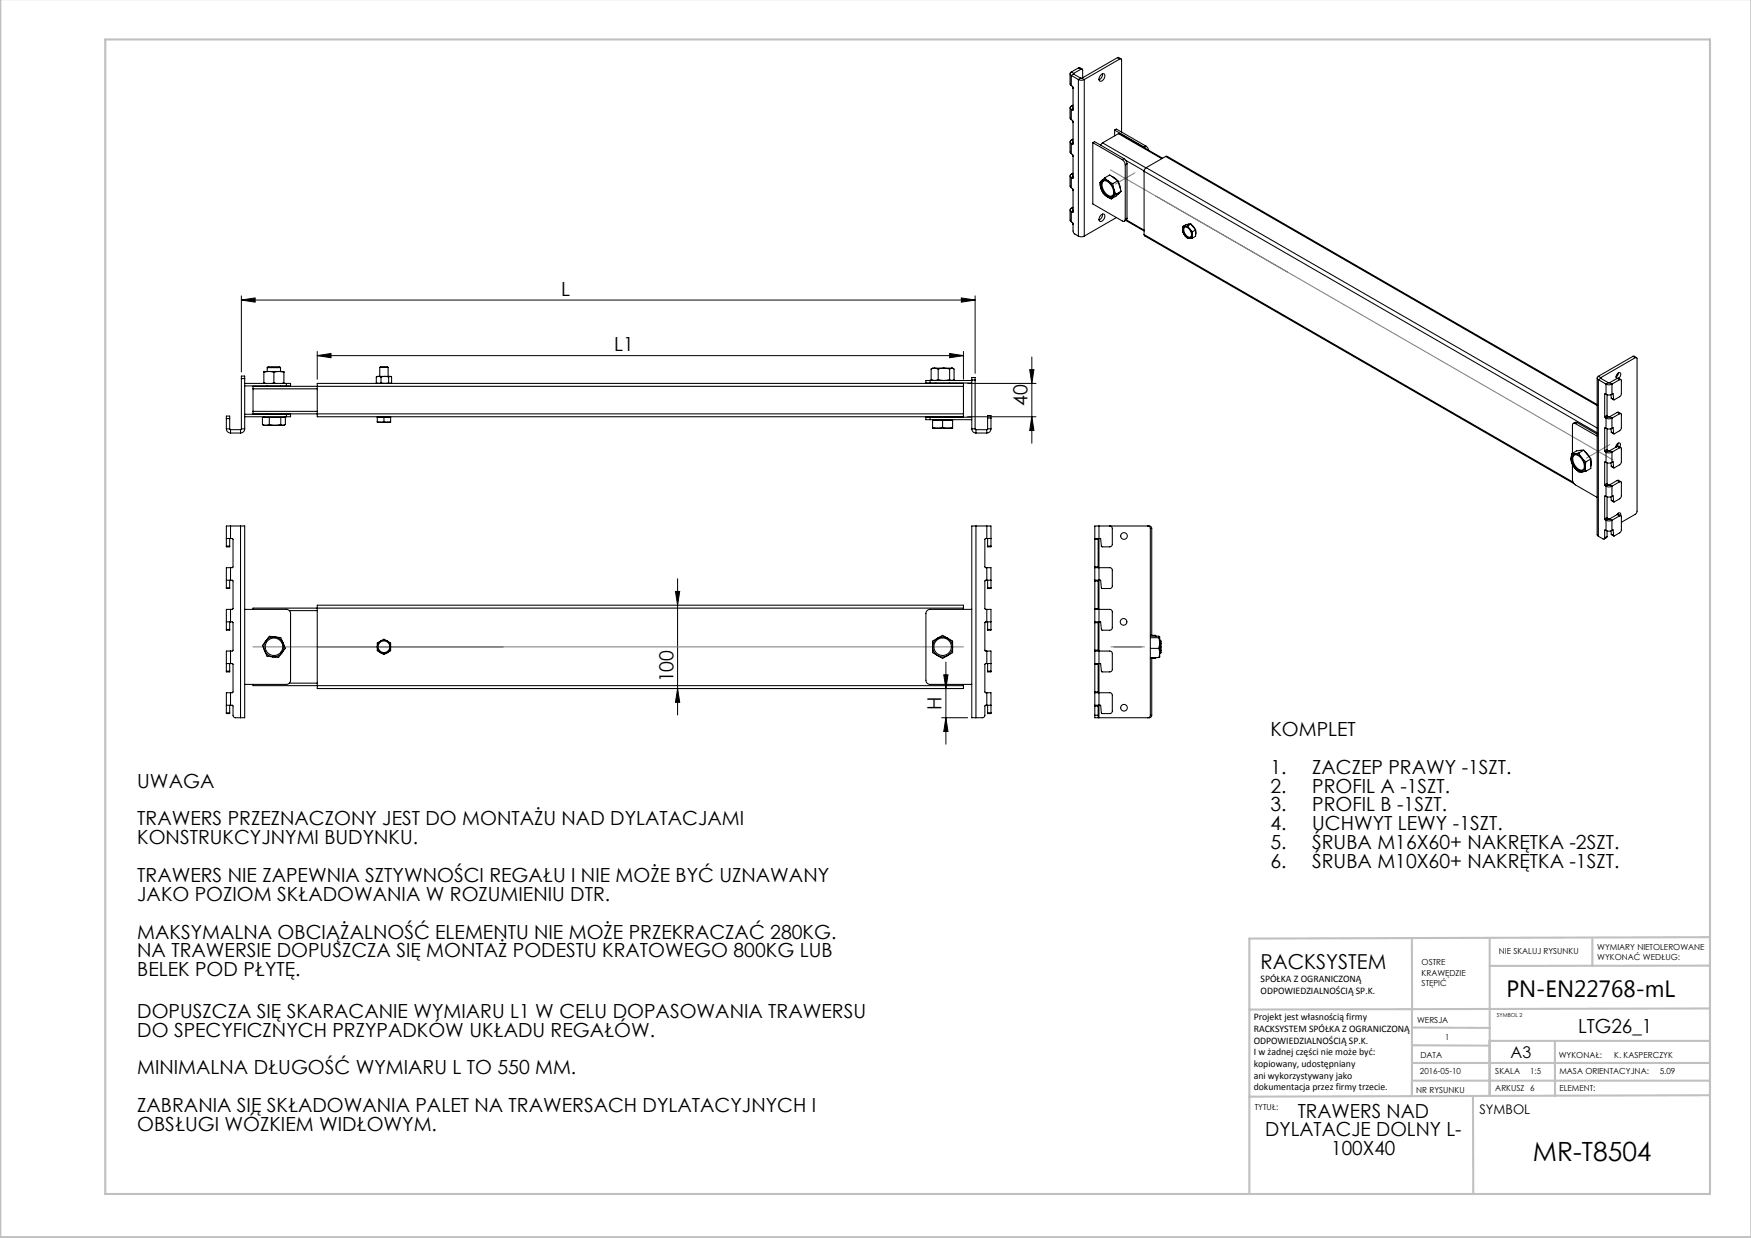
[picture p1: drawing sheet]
<svg xmlns="http://www.w3.org/2000/svg" width="420mm" height="297mm" viewBox="0 0 420 297" stroke-linecap="round" stroke-linejoin="round" font-family="sans-serif">
<g fill="none" stroke="#c0c0c0" stroke-width=".5">
<path d="M.1 -.1v296.9h419.9M25.2 9.5h385v276.9h-385zM338.7 225.2v37.8M357.3 225v37.9v-13.2M382 225.4v6.3M410.1 224.8l-110.4 .4v61.2M410.1 231.7h-52.8M338.7 259.3h71.5M338.7 255h71.5M338.7 250.8l18.6 .1M338.7 246.5l18.6 .1M357.3 249.7h52.9"/>
<path d="M373 249.7v13.2M410.1 241.9l-110.4 .3M353.3 262.9l.1 23.5M410.2 262.7l-110.5 .4"/>
</g>
<g fill="none" stroke="#000" stroke-width=".24">
<path d="M57.9 72l3.3-.5v1zM57.9 71v18.2M57.9 72h176M230.6 71.5l3.3 .5-3.3 .5zM233.9 71v18.6M76.1 85.3l3.3-.5v1zM76.1 84.3v6.7M76.1 85.3h155M227.8 84.8l3.3 .5-3.3 .5zM231.1 84.3v6.7M232.1 92h16.4M232.1 100h16.4"/>
<path d="M247 88.7h1l-.5 3.3zM247.5 100l.5 3.3h-1zM247.5 85.6v20.7M162.5 138.8v32.7M162 141.9h1l-.5 3.3zM226.9 158.8v19.7M162.5 165.2l.5 3.3h-1zM225.9 172.2h6.2M226.4 161.9h1l-.5 3.3zM226.9 172.2l.5 3.3h-1z"/>
</g>
<path d="M266.4 40.8l42.4 24.5M272.2 41.5l-4.6 2.6M277.3 47l109.6 63.3M386.2 106.6l-5.7 3.3M60.7 155.2h170.4M266.5 155.2h8" fill="none" stroke="#808080" stroke-width=".25"/>
<g fill="#000">
<path d="M57.9 72l3.3-.5v1zM230.6 71.5l3.3 .5-3.3 .5z"/>
<path d="M76.1 85.3l3.3-.5v1zM227.8 84.8l3.3 .5-3.3 .5z"/>
<path d="M162.5 165.2l.5 3.3h-1zM162 141.9h1l-.5 3.3z"/>
<path d="M226.4 161.9h1l-.5 3.3zM226.9 172.2l.5 3.3h-1zM247 88.7h1l-.5 3.3zM247.5 100l.5 3.3h-1z"/>
</g>
<g fill="none" stroke="#000" stroke-width=".25">
<path d="M256.7 17.7v2.4l.3 .5M257 17.3a.43 .43 0 0 0-.3 .4 .43 .43 0 0 0 .3 .4M257 18.1v2.5M257 18.1l1.7 1M257 17.3l.5 .3M257.5 17.6v.2M257.5 17.8l-.5 .3M257.5 17.8l1.7 1M258.7 19.1l.7 .2 .7-.2M258.7 19.1v37.5M258.7 16.3l.2-.1 .7 .4M258.7 16.3l-1.7 1"/>
<path d="M258.7 16.3l.6 .3M259.2 18.8h.3M259.2 18.8l-.5 .3M259.3 16.6h.2l.2 .2v1.9M259.3 16.6l-1.8 1M259.5 18.8l.6 .3M260.1 19.1v37.5M264 18.1a.55 .55 0 0 1 .8-.4 .55 .55 0 0 1 .2 .8 .91 .91 0 0 1-1.3 .9l-.1-.6zM264.4 17.7a1.48 1.48 0 0 1-.8 1.4M268 13.8h.3l.6 .3M268 13.8l.6 .4M268 13.8l-8.5 5"/>
<path d="M268.6 14.2l.3-.1 .1 .3v17.3M268.6 14.2l-8.5 4.9M256.7 25.9v2.4l.3 .4M256.7 34v2.5l.3 .4M257 25.5a.43 .43 0 0 0-.3 .4 .43 .43 0 0 0 .3 .4M257 33.6a.43 .43 0 0 0-.3 .4 .43 .43 0 0 0 .3 .4M257 26.3v2.4M257 34.4v2.5M257 36.9l.2 .1M257 34.4l.2 .2M257 28.7l.2 .2M257 26.3l.2 .1"/>
<path d="M257 20.6l.2 .1M257 25.5l.4 .2M257 33.6l.4 .3M257.2 20.7l.1 .3M257.2 28.9l.1 .3M257.2 37l.1 .4M257.2 37l.2 .3v5.4M257.2 28.9l.2 .2v5.4M257.2 20.7l.2 .3v5.3M257.3 21l.1 .2M257.3 29.2l.1 .1M257.3 37.4l.1 .1"/>
<path d="M257.3 21l.1 .1M257.3 37.4h.1M257.4 34.5l-.2 .1M257.4 26.3l-.2 .1M257.4 25.2l-.4 .3M257.4 33.4l-.4 .2M257.4 26l-.4 .3M257.4 34.2l-.4 .2M262.1 34.2v14.7l7.1 4.1a.43 .43 0 0 0 .5 .1 .43 .43 0 0 0 .2-.5M262.1 34.2l7.1 4.1M262.1 34.2l.4-.2 7.1 4.1M264.5 34.3l-.4 .6"/>
<path d="M264.5 34.3l10.4 6M267.4 31.2v1.4M267.4 31.2l7 4.1M267.4 31.2l.4-.2 7.1 4M268.3 32.1l.3-.1 10.2 6M268.3 32.1l-3.8 2.2M268.3 32.1l10.4 6M269.2 38.3l.5 .5 .2 .7M269.6 38.1l.5 .5 .2 .7M269.6 38.1l-.4 .2M269.9 39.5v13.1M270 38.5l4.4 2.5"/>
<path d="M270.3 39.3l-.4 .2M270.3 39.3v13.1M274.4 35.3l.4 .3M274.9 35l.3 .4 .3 .7M274.9 35l-.5 .3M279.6 37.5h.3l103.2 59.6M279.6 37.5l-4.7 2.7M279.6 37.5l103.5 59.8M256.7 42.2v2.4l.3 .4M256.7 50.4v2.4l.3 .4M257 41.8a.43 .43 0 0 0-.3 .4 .43 .43 0 0 0 .3 .4M257 49.9a.43 .43 0 0 0-.3 .5 .43 .43 0 0 0 .3 .4"/>
<path d="M257 53.2l.2 .2M257 42.6v2.4M257 50.8v2.4M257 50.8l.2 .1M257 45l.2 .2M257 42.6l.2 .2M257 41.8l.4 .2M257 49.9l.4 .3M257.2 45.2l.1 .3M257.2 53.4l.1 .3M257.2 53.4l.3 2.3 .2 .4 1 .5M257.2 45.2l.2 .3v5.3"/>
<path d="M257.3 45.5l.1 .2M257.3 53.7l.1 .1M257.3 45.5l.1 .1M257.4 50.8l-.2 .1M257.4 42.7l-.2 .1M257.4 41.5l-.4 .3M257.4 49.7l-.4 .2M257.4 42.4l-.4 .2M257.4 50.5l-.4 .3M258.7 56.6l.7 .2 .7-.2M264 51.7a.55 .55 0 0 1 .8-.3 .55 .55 0 0 1 .2 .8 .91 .91 0 0 1-1.3 .8l-.1-.6zM264.1 45.2a3.9 3.9 0 0 0 1.3 1.9"/>
<path d="M264.1 45.2a3.2 3.2 0 0 0 1.3 1.9M264.3 43.3a1.84 1.84 0 0 0-.2 1.9M264.3 43.3a1.2 1.2 0 0 1 1.5 .1M264.3 43.3l-.5 .5 .3 1.4M264.4 43.6a1.8 1.8 0 0 1 2.4 1.3 1.51 1.51 0 0 1-.4 2.3 2.65 2.65 0 0 1-2-3.6zM264.4 51.4a1.48 1.48 0 0 1-.8 1.4M264.7 43.4a2.61 2.61 0 0 0 1.7 3.7l.4-.1M265 42.7l.8 .7M265 42.7l-.7 .6M265 42.7l1.2-.7 1.9 1.4M265.4 47.1a1.2 1.2 0 0 0 1.6 .1M265.4 47.1l1.1 .6"/>
<path d="M265.8 43.4a3.9 3.9 0 0 1 1.4 2M265.8 43.4l1.1 .7M266.6 42.3l1.3 .9M266.9 44.1l.3 1.3M267 47.2l-.5 .5M267.2 45.4l.5 1.2M267.2 45.4a1.84 1.84 0 0 1-.2 1.8M267.7 46.6l-.7 .6M267.8 52.2l-7.7 4.4M268.1 43.4l.8 2.5M268.1 43.4l-1.2 .7M268.2 43.7l.4 .9 .2 .8"/>
<path d="M268.6 46.2l-.4 .3M268.9 45.9l-1.2 .7M268.9 45.9l-1.2 1.1-1.2 .7M270 52.9l4.4 2.5M270.2 52.8l4.2 2.4M270.3 52.4l-.1 .3-.5 .4M270.3 52.4l-.4 .2M274.4 56.3l.2 .3 103 59.4M274.4 41.1v15.2M274.4 41.1l108.7 62.7M274.4 56.3l102.9 59.4M274.9 40.2l-.5 .9"/>
<path d="M274.9 40.2l108.2 62.5M283.7 55.1l.1 .7 .4 .8M283.8 54.3h.4M283.8 54.3l-.1 .8M284 54.6a1.53 1.53 0 0 1 1.8 1.7 .65 .65 0 0 1-.4 .7 .65 .65 0 0 1-.8-.3 1.74 1.74 0 0 1-.6-2.1zM284.2 54.5a1.68 1.68 0 0 0 1.4 2.4M284.2 54.3l.6 .1 .6 .5M284.2 56.6l.6 .5 .6 .1M284.2 54.3a.7 .7 0 0 0-.5 .8M284.2 56.6h.1a.92 .92 0 0 0 1.1 .6M284.9 54.2l.5 .7M284.9 54.2l-.7 .1"/>
<path d="M285.4 54.9l.6 .7M285.4 54.9l.4 .8 .1 .7M285.4 53.8h-.4M285.7 53.8l1.1 1.4M285.7 53.8l-.8 .4M285.7 53.8l-1.2 .1-.7 .4M285.8 54l.9 1M285.9 56.4a.7 .7 0 0 1-.5 .8M285.9 56.4l.1 .7M286 55.6l-.1 .8M286 57.1l-.6 .1M286.8 55.3v1"/>
<path d="M286.8 55.2l-.8 .4M286.8 55.2v1.5l-.8 .4M57.9 90.8v-.6h.8v.6M57.9 90.8h.8M57.9 90.8v12.1M58.7 90.8v12.1M58.7 99.4h10M58.7 100h10M58.7 92.6h10M58.7 92h10M60.7 98.7v.6h170.4M60.7 93.3v5.4"/>
<path d="M60.7 98.7h15.4M60.7 93.3h15.4M63.3 89.3v2.7M63.3 100v.1M63.3 91.9l.4 .1M64.1 88.2a3.4 3.4 0 0 1 2.4-.2h.6l.2 .2M64.1 88.2h3.2M64.1 88.2v.9M64.1 92.6v.1M64.1 99.3v.1M64.5 89.1l-1.2 .2M64.5 89.1l1.2 .2"/>
<path d="M64.5 89.1h2.4M64.5 89.1h-1.2v.2M65.7 89.3v2.6M65.7 91.9l-.4 .1M65.7 91.9l.4 .1M66.9 89.1l-1.2 .2M66.9 89.1l1.2 .2M66.9 89.1h1.2v.2M67.3 88.2v.9M67.3 92.6v.1M67.3 99.3v.1M68.1 89.3v2.7"/>
<path d="M68.1 100v.1M68.1 91.9l-.4 .1M68.7 99.4h1v.6h-1M68.7 92h1v.6h-1M68.7 92v.6M68.7 99.4v.6M90.3 91.8l.5 .2 .6-.2M90.3 91.8l.2 .2M90.3 90.4v1.4M90.5 100v1.2M90.8 90.3l.6 .1M90.8 90.3h1.5"/>
<path d="M90.8 90.3l-.5 .1M91.1 88.1l.2-.1h1.6l.2 .1M91.1 88.1h2M91.1 88.1v2.2M91.4 91.8l.9 .2 .9-.2M91.4 90.4v1.4M92.3 90.3l-.9 .1M92.3 90.3l.9 .1M92.3 90.3h1.3M93.1 88.1v2.2M93.2 90.4v1.4M93.6 90.3l-.4 .1"/>
<path d="M93.6 90.3l.3 .1v1.4l-.3 .2-.4-.2M93.6 90.3l.2 .1M93.7 100v1.2M93.8 91.9l-.1 .1M223.1 91.3h-1v.6h1M223.1 91.3v.6M223.1 91.3h10M223.1 91.9h10M223.3 91.1l.9 .2 .8-.2M223.3 91.1l.4 .2M223.3 88.5v2.6M224.2 88.3l.8 .2"/>
<path d="M224.2 88.3h2.2M224.2 88.3l-.9 .2M224.2 88.3h-.5l-.4 .2M224.5 91.9v.1M224.5 100v.1M225 91.1l1.4 .2 1.4-.2M225 88.5v2.6M226.4 88.3l-1.4 .2M226.4 88.3l1.4 .2M226.4 88.3h1.9M227.7 91.9v.1M227.7 100v.1"/>
<path d="M227.8 88.5v2.6M228.3 88.3l-.5 .2M228.3 88.3l.5 .2v2.6a.76 .76 0 0 1-1 0M228.3 88.3l.4 .1M228.7 91.2l-.2 .1M231.1 92.7v-.7h-155v8h155v-.7M231.1 92.7h-170.4v.6M231.1 92.7v6.6M233.1 91.2v-.6h.8v.6M233.1 91.2v11.7M233.1 91.2h.8M233.9 91.2v11.7"/>
<path d="M383.1 90.7v37.5l.3 .5M383.4 90.3a.43 .43 0 0 0-.3 .4 .43 .43 0 0 0 .3 .4M383.4 90.3l.6 .3M383.4 91.1v37.6M383.4 91.1l1.8 1.1M384 90.6v.2M384 90.8l-.6 .3M384 90.8l1.8 1M384.9 100l.1 .2M384.9 94.6v5.4M385 94.5l-.1 .1M385 94.5l.2 .1"/>
<path d="M385.2 92.2l.7 .1 .7-.1M385.2 94.6l.7 .2 .7-.2M385.2 92.2v2.4M385.5 99.6l.1 .3M385.5 99.6l-.6 .4M385.5 94.7v4.9M385.6 99.9l-.6 .3M385.6 99.9l.2 .1M385.8 91.8h.3M385.8 100h.3M385.8 91.8l-.6 .4M385.8 100l-.6 .3"/>
<path d="M386.1 100l.5 .3M386.1 91.8l.5 .4M386.4 94.7l.1 .8M386.5 95.5l.6 .4M386.5 95.5l.6 .3M386.6 92.2v2.4M386.6 94.6l.3-.2 .2 1.4M387.6 90.4a.82 .82 0 0 1 1.1-.9v.6l-.5 .6M387.6 90.4l.2 .4M387.9 98.9h.3l.6 .3M387.9 90.8l.6 .3M387.9 90.8l-1.8 1"/>
<path d="M387.9 98.9l.6 .4M387.9 98.9l-1.8 1.1M388.2 89.5l-.1 .5-.5 .4M388.2 90.7l-.3 .1M388.2 90.7l.6 .4M388.5 91.1l.2-.1 .2 .2v3.4l-.4 .6-1.4 .6M388.5 99.3l.2-.1 .2 .2v3.4l-.4 .5-1.4 .7M388.5 91.1l-1.9 1.1M388.5 99.3l-1.9 1M391.7 85.5l.2-.1 .6 .4M391.7 85.5l-8.3 4.8M391.7 85.5l.5 .3"/>
<path d="M392.2 85.8h.3l.2 .3v36.6l-.5 .7-3.3 1.9M392.2 85.8l-8.2 4.8M54.3 100.4v-.6h.8v.6M54.3 102.9a1 1 0 0 0 1 1M54.3 100.4v2.5M54.3 102.9h.8M54.3 100.4h.8M55.1 102.9l.2 .2M55.1 100.4v2.5M55.3 103.1v.8M55.3 103.9h2.4M55.3 103.1h2.4"/>
<path d="M57.7 103.1v.8M57.9 102.9l-.2 .2M57.9 102.9h.8M58.7 102.9a1 1 0 0 1-1 1M62.9 101.8l.9 .2M62.9 101.8v-1.7h5.5v1.7l-.5 .2M63.8 102h2.2M64.6 101.8l1.4 .2M64.6 101.8l-.8 .2M64.6 100.1v1.7M66 102h1.9M67.3 101.8l-1.3 .2"/>
<path d="M67.3 101.8l.6 .2M67.3 100.1v1.7M68.3 101.9l-.4 .1M90.5 101.2l.8 .1M90.5 101.2v.1h.8M90.5 100.1h3.2M91.3 101.3h1.6M92.1 101.2l-.8 .1M92.1 101.2l.8 .1M92.1 100.1v1.1M93.7 101.2l-.8 .1M93.7 101.2v.1h-.8"/>
<path d="M223.1 100.1h-1v.6h1M223.1 100.7h10M223.1 100.1v.6M223.1 100.1h10M223.7 102.5l1.2 .2M223.7 102.5v.2h1.2M223.7 100.7v1.8M223.7 100.8h4.8M224.9 102.7h2.4M226.1 102.5l1.2 .2M226.1 102.5l-1.2 .2M226.1 100.8v1.7"/>
<path d="M228.5 102.5l-1.2 .2M228.5 102.5v.2h-1.2M228.5 100.7v1.8M233.1 102.9a1 1 0 0 0 1 1M233.1 102.9h.8M233.9 102.9l.2 .2M234.1 103.1v.8M234.1 103.9h2.6M234.1 103.1h2.6M236.7 103.1v.8M236.9 100.3v-.6h.8v.6M236.9 102.9l-.2 .2"/>
<path d="M236.9 100.3v2.6M236.9 102.9h.8M236.9 100.3h.8M237.7 102.9a1 1 0 0 1-1 1M237.7 100.3v2.6M376.8 110.1a3.7 3.7 0 0 0 .9 2.1M376.8 110.1l.2 1 .7 1.1M377 108.8l.7 .1M377 108.8l-.2 1.3M377.2 111.4v3.7l.3 .9 5.6 3.3M377.3 109.4a1.28 1.28 0 0 1 1.9 .5 2.25 2.25 0 0 1 .4 2.9 2.03 2.03 0 0 1-2.3-1.6l-.2-1zM377.6 109.1a2.59 2.59 0 0 0 1.3 3.6l.8 .1"/>
<path d="M377.7 108.9a2.19 2.19 0 0 1 1.7 .9M377.7 112.2a2.19 2.19 0 0 0 1.7 1M377.7 108.9a1.04 1.04 0 0 0-.9 1.2M377.7 112.2l1 1h.7M377.9 101.6a.43 .43 0 0 0-.5 0 .43 .43 0 0 0-.2 .4v6.7M377.9 101.6l5.2 3M378.3 101.4l-.4-.1-.5 .3M378.3 101.4l4.8 2.7M378.3 101.4l-.4 .2M378.7 108.7l.7 1.1M378.7 108.7l-1 .2M379.4 109.8l1 1"/>
<path d="M379.4 109.8a3.7 3.7 0 0 1 .8 2.2M379.5 108l-.7 .1M379.9 108l1.7 2.1M379.9 108l-1.2 .7M379.9 108l-1.7 .2-1.2 .6M380.2 108.3l.6 .7 .6 .9M380.2 112a1.04 1.04 0 0 1-.8 1.2M380.2 112l.2 1.1M380.4 110.8l-.2 1.2M380.4 113.1l-1 .1M381.6 110.4v1.4M381.6 110.1l-1.2 .7"/>
<path d="M381.6 110.1v2.3l-1.2 .7M384.9 108.1l.1 .3M384.9 116.3l.1 .2M384.9 102.7v5.4M384.9 110.9v5.4M384.9 119.1v5.4M385 102.7h-.1M385 110.8l-.1 .1M385 119l-.1 .1M385 100.2l.2 .1M385 102.7l.2 .1M385 108.4l.2 .1"/>
<path d="M385 110.8l.2 .1M385 116.5l.2 .1M385 119l.2 .1M385.2 100.3l.7 .2 .7-.2M385.2 102.8l.7 .1 .7-.1M385.2 108.5l.7 .2 .7-.2M385.2 110.9l.7 .2 .7-.2M385.2 116.6l.7 .2 .7-.2M385.2 119.1l.7 .2 .7-.2M385.2 100.3v2.5M385.2 108.5v2.4M385.2 116.6v2.5"/>
<path d="M385.5 107.8l.1 .2M385.5 116l.1 .2M385.5 102.9v4.9M385.5 111v5M385.5 119.2v4.9M385.5 107.8l-.6 .3M385.5 116l-.6 .3M385.6 108l-.6 .4M385.6 108l.2 .2M385.6 116.2l-.6 .3M385.6 116.2l.2 .1M385.8 108.2h.3"/>
<path d="M385.8 116.3h.3M385.8 108.2l-.6 .3M385.8 116.3l-.6 .3M386.1 108.2l.5 .3M386.1 116.3l.5 .3M386.4 102.9l.1 .8M386.4 111l.1 .9M386.4 119.2l.1 .8M386.5 103.7l.6 .4M386.5 111.9l.6 .4M386.5 103.7l.6 .3M386.5 111.9l.6 .3"/>
<path d="M386.6 100.3v2.5M386.6 108.5v2.4M386.6 116.6v2.5M386.6 102.8l.3-.2 .2 1.4M386.6 110.9l.3-.1 .2 1.4M386.6 119.1l.3-.2 .2 1.4M387.9 107.1l.3-.1 .6 .4M387.9 115.3l.3-.1 .6 .4M387.9 107.1l.6 .3M387.9 107.1l-1.8 1.1M387.9 115.3l.6 .3M387.9 115.3l-1.8 1"/>
<path d="M388.1 106.3l-.2 .7-.3 .3a.9 .9 0 0 1 1-1l.1 .3-.2 .6M388.5 107.4h.2l.2 .2v3.4l-.4 .5-1.4 .7M388.5 115.6l.2-.1 .2 .2v3.4l-.4 .6-1.4 .6M388.5 107.4l-1.9 1.1M388.5 115.6l-1.9 1M54.3 139.2h1M54.3 129.2h1M54.3 131v.2h.8v-.2M54.3 131h.8M55.1 129.2v1.8M55.1 139.2v1.8M55.3 136.2h-1v4.8"/>
<path d="M55.3 129.2h.5l.1 .2v6.6l-.1 .2h-.5M55.3 139.2h.5l.1 .2v6.6l-.1 .2h-.5M55.3 126.2h-1v4.8M55.3 126.2h2.4M55.3 126.2v3M55.3 136.2v3M57.7 126.2h1v46h-1M57.7 126.2v46M234.1 126.2h-1v46h1M234.1 126.2v46M234.1 126.2h2.6M236.7 129.2h-.3l-.2 .2v6.6l.2 .2h.3"/>
<path d="M236.7 139.2h-.3l-.2 .2v6.6l.2 .2h.3M236.7 136.2h1v4.8M236.7 139.2h1M236.7 126.2h1v4.8M236.7 129.2h1M236.7 126.2v3M236.7 136.2v3M236.9 131v.2h.8v-.2M236.9 129.2v1.8M236.9 139.2v1.8M236.9 131h.8M262.6 136.2h3.6l.4 .2 .2 .4v4l-.5 .4h-2l-.3-2h-1.4"/>
<path d="M262.6 136v.2M262.6 129.2v.2M262.6 139.2v.2M262.6 129.4v6.6M262.6 136.2v3M262.6 139.4v6.6M262.6 136h.8M262.6 129.4h.8M262.6 139.4h.8M263.4 136v.2M263.4 129.2v.2M263.4 139.2v.2"/>
<path d="M263.4 129.4v6.6M263.4 139.4v6.6M263.6 126.2h-1v3M263.6 126.2h12.1l.5 .4 .1 25.8M263.6 126.2v46M266.2 126.2l.4 .2 .2 .4v3.8l-.2 .4-.4 .2h-1.9l-.3-2h-1.4M275.3 126.2l.4 .2 .2 .4v44.8l-.2 .4-.4 .2M383.4 128.7l1.2 .6h.2l.1-.3M384.9 124.5l.1 .2M384.9 127.2v1.8M385 127.2h-.1M385 124.7l.2 .1"/>
<path d="M385 127.2l.2 .1M385.2 124.8l.7 .2 .7-.2M385.2 127.3l.7 .1 .7-.1M385.2 124.8v2.5M385.5 124.1l.1 .3M385.5 128.7l-.1 .2-.6 .4M385.5 127.4v1.3M385.5 124.1l-.6 .4M385.5 128.7l-.6 .3M385.6 124.4l-.6 .3M385.6 124.4l.2 .1M385.8 124.5h.3"/>
<path d="M385.8 124.5l-.6 .3M386.1 124.5l.5 .3M386.4 127.4l.1 .8M386.5 120l.6 .4M386.5 128.2l.6 .4M386.5 120l.6 .3M386.5 128.2l.6 .3M386.6 124.8v2.5M386.6 127.3l.3-.2 .2 1.4M387.8 123.5a.48 .48 0 0 1 .6-.5 .48 .48 0 0 1 .3 .7M387.9 123.4h.3l.6 .3M387.9 123.4l.6 .4"/>
<path d="M387.9 123.4l-1.8 1.1M388.2 123.1v.3M388.5 123.8l.2-.1 .2 .2v3.4l-.4 .5-1.4 .7M388.5 123.8l-1.9 1M54.3 159.2h1M54.3 149.2h1M54.3 141v.2h.8v-.2M54.3 151v.2h.8v-.2M54.3 151h.8M54.3 141h.8M55.1 149.2v1.8M55.1 159.2v1.8"/>
<path d="M55.3 156.2h-1v4.8M55.3 146.2h-1v4.8M55.3 149.2h.5l.1 .2v6.6l-.1 .2h-.5M55.3 159.2h.5l.1 .2v6.6l-.1 .2h-.5M55.3 146.2v3M55.3 156.2v3M58.7 146.2h10a1 1 0 0 1 1 1v16a1 1 0 0 1-1 1h-10M63.5 156.1l.5 1.3 1.4 .2M63.5 156.1a2.4 2.4 0 0 0 1.9 1.5M63.8 153.8l-.9 1.1 .6 1.2M63.8 153.8a2.4 2.4 0 0 0-.3 2.3M66 152.8a2.4 2.4 0 0 0-2.2 1"/>
<path d="M66 152.8l-1.4-.2-.8 1.2M66 152.8a2.4 2.4 0 0 1 1.9 1.4M66 152.8l1.3 .2 .6 1.2M67.6 156.6a2.4 2.4 0 0 1-2.2 1M67.6 156.6l-.8 1.1-1.4-.1M67.9 154.2a2.4 2.4 0 0 1-.3 2.4M67.9 154.2l.5 1.3-.8 1.1M69.4 146.5h6.7M90.5 155.2v.9l.8 .5M90.5 155.2a1.6 1.6 0 0 0 .8 1.4M91.3 153.8a1.6 1.6 0 0 1 1.6 0M91.3 153.8l.8-.5 .8 .5"/>
<path d="M91.3 153.8a1.6 1.6 0 0 0-.8 1.4M91.3 153.8l-.8 .5v.9M91.3 156.6l.8 .4 .8-.4M91.3 156.6a1.6 1.6 0 0 0 1.6 0M92.9 153.8a1.6 1.6 0 0 1 .8 1.4M92.9 153.8l.8 .5v.9M93.7 155.2v.9l-.8 .5M93.7 155.2a1.6 1.6 0 0 1-.8 1.4M223.7 155.2v1.4l1.2 .7M223.7 155.2a2.4 2.4 0 0 0 1.2 2.1M224.9 153.1a2.4 2.4 0 0 0-1.2 2.1M224.9 153.1l-1.2 .7v1.4"/>
<path d="M224.9 153.1a2.4 2.4 0 0 1 2.4 0M224.9 153.1l1.2-.7 1.2 .7M224.9 157.3a2.4 2.4 0 0 0 2.4 0M224.9 157.3l1.2 .7 1.2-.7M227.3 153.1a2.4 2.4 0 0 1 1.2 2.1M227.3 153.1l1.2 .7v1.4M228.5 155.2v1.4l-1.2 .7M228.5 155.2a2.4 2.4 0 0 1-1.2 2.1M231.1 145.9v-.7h-155v20h155v-.7M231.1 145.9h-170.4v.3M231.1 145.9v.3M233.1 146.2h-10a1 1 0 0 0-1 1v16a1 1 0 0 0 1 1h10"/>
<path d="M236.7 149.2h-.3l-.2 .2v6.6l.2 .2h.3M236.7 159.2h-.3l-.2 .2v6.6l.2 .2h.3M236.7 156.2h1v4.8M236.7 159.2h1M236.7 146.2h1v4.8M236.7 149.2h1M236.7 146.2v3M236.7 156.2v3M236.9 151v.2h.8v-.2M236.9 141v.2h.8v-.2M236.9 149.2v1.8M236.9 159.2v1.8"/>
<path d="M236.9 151h.8M236.9 141h.8M262.6 156.2h3.6l.4 .2 .2 .4v4l-.5 .4h-2l-.3-2h-1.4M262.6 146.2h3.6l.4 .2 .2 .4v4l-.5 .4h-2l-.3-2h-1.4M262.6 149.2v.2M262.6 146v.2M262.6 156v.2M262.6 159.2v.2M262.6 146.2v3M262.6 149.4v6.6M262.6 156.2v3M262.6 159.4v6.6"/>
<path d="M262.6 149.4h.8M262.6 146h.8M262.6 156h.8M262.6 159.4h.8M263.4 149.2v.2M263.4 146v.2M263.4 156v.2M263.4 159.2v.2M263.4 149.4v6.6M263.4 159.4v6.6M275.9 152.6h2l.3 .2M275.9 158h1.3"/>
<path d="M275.9 152.4h1.3M275.9 155.6h2M275.9 157.7h2M275.9 153h2M276.3 158v13.6l-.2 .4-.4 .2h-12.1M277.2 152.4l.1 .2M277.2 152.4v.2M277.3 157.7l-.1 .3M277.9 155.6l.3 1M277.9 153l.3 1.3M278.2 156.6l-.3 1.1M278.2 154.3l-.3 1.3"/>
<path d="M278.2 154.3v2.3M278.2 152.8l-.3 .2M278.2 152.8v1.5M278.2 156.6v1l-.3 .1M278.2 156.2h.1M278.2 156.8h.1M278.2 153.6h.1M278.2 154.2h.1M278.3 153.6v.6M278.3 156.2v.6M278.3 153.6l.2 .2v.6M278.3 154.2v2"/>
<path d="M278.3 154.2l.2 .2M278.5 156v.6l-.2 .2M278.5 154.4v1.6M278.5 156l-.2 .2M54.3 169.2h1M54.3 171v.2h.8v-.2M54.3 161v.2h.8v-.2M54.3 161h.8M54.3 171h.8M55.1 169.2v1.8M55.3 166.2h-1v4.8M55.3 169.2l.6 .2 .1 2.5 .4 .3h1.3"/>
<path d="M55.3 166.2v3M60.7 164.2v.3h170.4M69.4 163.9h6.7M231.1 164.2v.3M236.7 169.2l-.5 .2v2.2l-.1 .4-.5 .2h-1.5M236.7 169.2h1M236.7 166.2h1v4.8M236.7 166.2v3M236.9 171v.2h.8v-.2M236.9 161v.2h.8v-.2M236.9 161h.8M236.9 169.2v1.8"/>
<path d="M236.9 171h.8M262.6 166.2h3.6l.4 .2 .2 .4v4l-.5 .4h-2l-.3-2h-1.4M262.6 169.2v.2M262.6 166v.2M262.6 171.6v.6h.8M262.6 166.2v3M262.6 169.4v2.2M262.6 169.4h.8M262.6 166h.8M262.6 171.6h.8M263.4 169.2v.2M263.4 166v.2"/>
<path d="M263.4 171.6v.6M263.4 172.2h.2M263.4 169.4v2.2"/>
<circle cx="269.6" cy="128.6" r=".8"/>
<circle cx="65.7" cy="155.2" r="2.1"/>
<circle cx="92.1" cy="155.2" r="1.4"/>
<circle cx="226.1" cy="155.2" r="2.1"/>
<circle cx="269.5" cy="149.2" r=".8"/>
<circle cx="269.6" cy="169.8" r=".8"/>
</g>
<text font-size="6.3" x="367.7" y="278.5">MR-T8504</text>
<text font-size="5.6" x="361.3" y="239.1">PN-EN22768-mL</text>
<text font-size="4.9" x="302.4" y="232.4">RACKSYSTEM</text>
<g font-size="4.7">
<text x="134.6" y="71">L</text>
<text x="147.3" y="84.3">L1</text>
<text x="246.5" y="97.3" transform="rotate(-90 246.5 97.3)">40</text>
<text x="161.5" y="163.7" transform="rotate(-90 161.5 163.7)">100</text>
<text x="225.9" y="170.3" transform="rotate(-90 225.9 170.3)">H</text>
<text x="304.7" y="176.6">KOMPLET</text>
<text x="304.7" y="185.6">1.</text>
<text x="314.7" y="185.6">ZACZEP PRAWY -1SZT.</text>
<text x="32.9" y="188.9">UWAGA</text>
<text x="304.7" y="190.1">2.</text>
<text x="314.7" y="190.1">PROFIL A -1SZT.</text>
<text x="32.9" y="198">TRAWERS PRZEZNACZONY JEST DO MONTAŻU NAD DYLATACJAMI</text>
<text x="304.7" y="194.7">3.</text>
<text x="314.7" y="194.7">PROFIL B -1SZT.</text>
<text x="32.9" y="202.5">KONSTRUKCYJNYMI BUDYNKU.</text>
<text x="304.7" y="199.2">4.</text>
<text x="304.7" y="203.7">5.</text>
<text x="314.7" y="199.2">UCHWYT LEWY -1SZT.</text>
<text x="314.7" y="203.7">ŚRUBA M16X60+ NAKRĘTKA -2SZT.</text>
<text x="304.7" y="208.2">6.</text>
<text x="314.7" y="208.2">ŚRUBA M10X60+ NAKRĘTKA -1SZT.</text>
<text x="32.9" y="211.6">TRAWERS NIE ZAPEWNIA SZTYWNOŚCI REGAŁU I NIE MOŻE BYĆ UZNAWANY</text>
<text x="32.9" y="216.1">JAKO POZIOM SKŁADOWANIA W ROZUMIENIU DTR.</text>
<text x="32.9" y="225.2">MAKSYMALNA OBCIĄŻALNOŚĆ ELEMENTU NIE MOŻE PRZEKRACZAĆ 280KG.</text>
<text x="32.9" y="229.7">NA TRAWERSIE DOPUSZCZA SIĘ MONTAŻ PODESTU KRATOWEGO 800KG LUB</text>
<text x="32.9" y="234.2">BELEK POD PŁYTĘ.</text>
<text x="32.9" y="244.2">DOPUSZCZA SIĘ SKARACANIE WYMIARU L1 W CELU DOPASOWANIA TRAWERSU</text>
<text x="32.9" y="248.7">DO SPECYFICZNYCH PRZYPADKÓW UKŁADU REGAŁÓW.</text>
<text x="378.5" y="247.8">LTG26_1</text>
<text x="32.9" y="257.7">MINIMALNA DŁUGOŚĆ WYMIARU L TO 550 MM.</text>
<text x="32.9" y="266.8">ZABRANIA SIĘ SKŁADOWANIA PALET NA TRAWERSACH DYLATACYJNYCH I</text>
<text x="311.3" y="268.1">TRAWERS NAD</text>
<text x="32.9" y="271.3">OBSŁUGI WÓZKIEM WIDŁOWYM.</text>
<text x="303.5" y="272.6">DYLATACJE DOLNY L-</text>
<text x="319.3" y="277.1">100X40</text>
</g>
<text font-size="3.9" x="362.3" y="253.8">A3</text>
<text font-size="3.2" x="354.9" y="267.2">SYMBOL</text>
<g font-size="2.4">
<text x="302.4" y="235.6">SPÓŁKA Z OGRANICZONĄ</text>
<text x="302.4" y="238.4">ODPOWIEDZIALNOŚCIĄ SP.K.</text>
<text x="300.7" y="244.7">Projekt jest własnością firmy</text>
<text x="300.7" y="247.5">RACKSYSTEM SPÓŁKA Z OGRANICZONĄ</text>
<text x="300.7" y="250.3">ODPOWIEDZIALNOŚCIĄ SP.K.</text>
<text x="300.7" y="253.1">I w żadnej części nie może być:</text>
<text x="300.7" y="256">kopiowany, udostępniany</text>
<text x="300.7" y="258.8">ani wykorzystywany jako</text>
<text x="300.7" y="261.6">dokumentacja przez firmy trzecie.</text>
</g>
<g font-size="2">
<text x="383.1" y="227.9">WYMIARY NIETOLEROWANE</text>
<text x="341" y="231.6">OSTRE</text>
<text x="359.5" y="228.9">NIE SKALUJ RYSUNKU</text>
<text x="383.1" y="230.4">WYKONAĆ WEDŁUG:</text>
<text x="341" y="234.1">KRAWĘDZIE</text>
<text x="341" y="236.6">STĘPIĆ</text>
<text x="339.9" y="245.4">WERSJA</text>
<text x="346.6" y="249.5">1</text>
<text x="340.6" y="257.7">2016-05-10</text>
<text x="340.7" y="253.8">DATA</text>
<text x="358.7" y="257.7">SKALA</text>
<text x="367" y="257.7">1:5</text>
<text x="373.9" y="253.8">WYKONAŁ:</text>
<text x="374.1" y="257.7">MASA ORIENTACYJNA:</text>
<text x="387.2" y="253.8">K. KASPERCZYK</text>
<text x="398.1" y="257.7">5.09</text>
<text x="339.7" y="262.3">NR RYSUNKU</text>
<text x="358.7" y="261.7">ARKUSZ 6</text>
<text x="374.1" y="261.7">ELEMENT:</text>
<text x="301" y="266.4">TYTUŁ:</text>
</g>
<text font-size="1.3" x="359" y="244">SYMBOL 2</text>
</svg>
